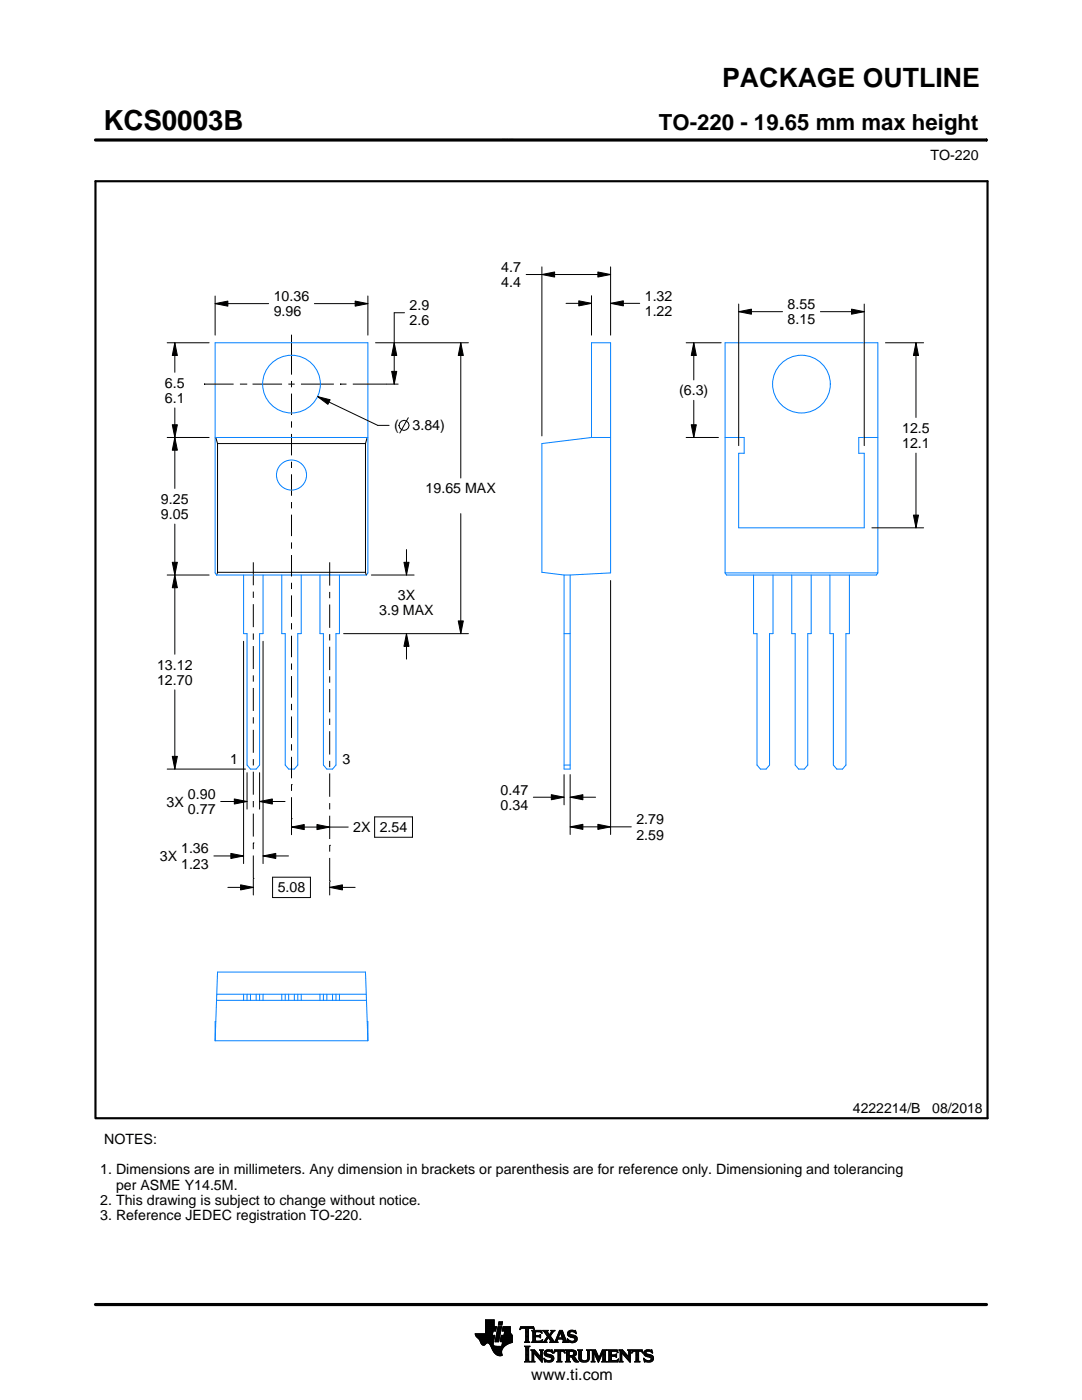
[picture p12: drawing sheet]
<svg xmlns="http://www.w3.org/2000/svg" width="216mm" height="279mm" viewBox="0 0 216 279" stroke-linecap="round" stroke-linejoin="round" font-family="sans-serif">
<g fill="none" stroke="#000" stroke-width=".2">
<path d="M19.1 27.9h177.7M196.8 27.7v.5M42.9 59.1v7.8M73.4 59.1v7.8M105 54.8h16.8M108.1 54.8l2.6-.5v1zM108.1 53.3v33.7M118 59v7.9M119.3 54.3l2.5 .5-2.5 .5zM121.8 53.3v13.6M33.4 68.4h8.3M34.9 68.4l.5 2.5h-1z"/>
<path d="M34.9 68.4v5.9M40.7 76.7h.1M40.7 76.7h5.9M42.9 60.6l2.6-.5v1zM42.9 60.6h10.7M47.9 76.7h1.2M49.1 76.7h.1M50.4 76.7h5.9M57.5 76.7h1.3M58.2 66.8v8M58.2 76v1.3M58.2 78.5v4.3"/>
<path d="M60.1 76.7h6.5M62.7 60.6h10.7M63.4 79.1l2.5 .7-.5 .9zM63.4 79.1l12 5.8h2.2M67.9 76.7h.1M67.9 76.7h1.2M70.4 76.7h6.6M70.9 60.1l2.5 .5-2.5 .5zM74.9 68.4h18.6M77 76.7h.1M77.1 76.7h2.4M78.2 74.1h1l-.5 2.6z"/>
<path d="M78.7 68.4l.5 2.5h-1zM80.7 62.4h-2v14.3M91.9 68.4l.6 2.5h-1.1zM91.9 68.4v27M112.9 60.5h5.1M115.5 60l2.5 .5-2.5 .5zM121.8 60.5l2.6-.5v1zM121.8 60.5h5.8M136.9 68.4h7M138.4 68.4l.5 2.5h-1zM138.4 68.4v7.4M138.4 79.9v7.4"/>
<path d="M147.4 62.2l2.5-.5v1zM147.4 60.7v28.2M147.4 62.2h8.7M163.7 62.2h8.7M169.9 61.7l2.5 .5-2.5 .5zM172.4 60.7v28.2M176.7 68.4h7.6M182.8 68.4l.5 2.5h-1zM182.8 68.4v14.9M33.4 87.3h8.3M34.4 84.8h1l-.5 2.5zM34.9 87.3l.5 2.5h-1z"/>
<path d="M34.9 81.4v16.1M43.1 87.3l.3 1.2M43.4 88.5h29.5M43.4 88.5v25.7M58.2 84.1v1.2M58.2 86.6v4.3M58.2 92.1v1.3M58.2 94.7v4.2M72.9 88.5v25.7M73.3 87.3l-.4 1.2M81.5 83.4l-1.7 3M136.9 87.3h6.5"/>
<path d="M137.9 84.8h1l-.5 2.5zM182.8 90.4v14.9M33.4 114.8h8.3M34.4 112.2h1l-.5 2.6zM34.9 114.8l.5 2.5h-1zM34.9 104.6v26M43.4 114.2h29.5M43.4 114.2l-.1 .6M50.5 112.2v4.6M50.5 118.1v1.2M58.2 100.2v1.3M58.2 102.7v4.3"/>
<path d="M58.2 108.3v1.2M58.2 110.8v4.2M58.2 116.3v1.3M58.2 118.8v4.3M65.8 112.2v4.7M65.8 118.1v1.3M72.9 114.2l.2 .6M74.1 114.8h8.5M80.6 112.2h1l-.5 2.6zM81.1 109.7v5.1M91.9 102.5v24M121.8 115.9v50.6"/>
<path d="M174 105.3h10.3M182.3 102.8h1l-.5 2.5zM34.9 137.7v15.8M48.6 128v44.3M50.5 120.6v4.6M50.5 126.4v1.3M50.5 128.9v4.6M50.5 134.8v1.2M50.5 137.3v4.6M52.5 128v44.3M58.2 124.4v1.2M58.2 126.9v4.3"/>
<path d="M58.2 132.4v1.3M58.2 134.9v4.3M65.8 120.6v4.7M65.8 126.6v1.2M65.8 129.1v4.6M65.8 135v1.2M65.8 137.5v4.7M68.6 126.5h24.9M81.1 126.5l.5 2.5h-1zM81.1 126.5v5M91.4 123.9h1.1l-.6 2.6zM33.4 153.5h15.6"/>
<path d="M34.4 150.9h1l-.5 2.6zM44 160h5.3M46.8 159.4l2.5 .6-2.5 .5zM49.3 154.2v7.3M50.5 143.1v1.3M50.5 145.7v4.5M50.5 151.5v1.3M50.5 154v4.6M50.5 159.9v1.2M51.8 160l2.5-.6v1.1zM51.8 160h5.1M51.8 154.2v7.3"/>
<path d="M58.2 156.6h.1M58.2 140.5v1.2M58.2 143v4.3M58.2 148.5v1.3M58.2 151v4.3M58.2 156.6v1.2M58.2 159.1v4.3M65.8 143.4v1.3M65.8 145.9v4.7M65.8 151.8v1.3M65.8 154.4v4.6M106.4 159.1h6.2"/>
<path d="M110 158.6l2.6 .5-2.6 .5zM112.6 154.6v6M113.8 159.1l2.5-.5v1zM113.8 159.1h5M113.8 154.6v11.9M42.7 170.8h5.9M45.5 177.1h5M46.1 170.3l2.5 .5-2.5 .5zM48 176.6l2.5 .5-2.5 .5zM50.5 168.2h.1M50.5 175.3h.1M50.5 162.4v4.6"/>
<path d="M50.5 168.2v1.3M50.5 170.7v4.6M50.5 175.5v3.1M52.5 170.8l2.5-.5v1zM52.5 170.8h5.1M54.4 175.1h7.5v4h-7.5zM58.2 165.1l2.5-.5v1zM58.2 163.4h.1M58.2 163.5v3.1M58.2 165.1h11.3M63.2 164.6l2.6 .5-2.6 .5zM65.8 177.1l2.5-.5v1z"/>
<path d="M65.8 168.7h.1M65.8 175.9h.1M65.8 160.3v1.2M65.8 162.8v4.6M65.8 168.7v1.3M65.8 171.2v4.7M65.8 176v2.6M65.8 177.1h5.1M74.8 163h7.5v4.1h-7.5zM113.8 165l2.5-.5v1zM113.8 165h12.2M119.3 164.5l2.5 .5-2.5 .5z"/>
<path d="M94.8 266.2h3.5M94.8 266.3h3.5M94.9 266.4h3.3M94.9 266.5h3.8l-.2 1.2M94.9 266.5h3.8M95 266.6h3.7M95 266.7h3.7M95.1 266.8h3.6M95.2 266.9h3.4M95.3 267h3.3M95.4 267.1h3.2M95.5 267.2h3.1"/>
<path d="M95.6 267.3h3M95.7 267.4h2.8M95.7 267.5h2.8M95.8 267.6h2.7M95.8 267.7h2.7M95.9 267.8h2.6M95.9 267.9h2.5M95.9 268h2.5M96 268h1.1M96 268.1h1M96.1 268.2h.8M96.1 268.3h.7"/>
<path d="M96.2 268.4h.6M96.3 268.4h.4M96.9 266.1h1.4M96.9 266h1.4M96.9 265.9h1.4M96.9 265.8h1.5M96.9 265.7h1.5M96.9 264.7l2.2 .1-.2 .9h-.5l-.2 .8M96.9 265.6h2M96.9 265.5h2M96.9 265.4h2M96.9 265.3h2.1"/>
<path d="M96.9 265.2h2.1M96.9 265.1h2.1M96.9 265h2.1M96.9 264.9h2.1M96.9 264.8h2.2M96.9 264.6h1.7M96.9 264.5h1.7M96.9 264.4h1.7M96.9 264.3h1.7M96.9 264.2h1.7M96.9 264.1h1.7M96.9 264h1.7"/>
<path d="M96.9 263.9h1.7M96.9 263.8h1.7M96.9 263.7h1.7M96.9 263.6h1.7M96.9 263.5h1.7M96.9 263.4h1.7M97.5 268h.9M97.6 268.1h.8M97.7 268.2h.7M97.7 268.3h.7M97.8 268.4h.6M97.9 268.5h.6"/>
<path d="M97.9 268.6h.7M98 268.7h1.1M98 268.8h2.6M98 268.8h2.5M98.1 268.9h2.3M98.1 269h2.3M98.1 269.1h2.2M98.2 269.2h2.1M98.2 269.2h2M98.2 269.3h2M98.3 269.4h1.9M98.3 269.5h1.8"/>
<path d="M98.4 269.6h1.7M98.4 268v.4l.3 .2 2 .1M98.5 269.7h1.6M98.5 267.7l-.1 .3M98.5 269.8h1.6M98.6 269.9h1.5M98.6 264.8v-1.4h-1.7v2.8h-2.1l.1 .3 .7 .8 .7 1.1 .3 .1 .6-.5 .4 .1 1 1.8 .8 .6h.8l-.1-1 .8-1M98.6 270h1.5M98.7 270h1.4M98.8 270.1h1.3M98.8 267.7h.7M98.8 267.6h.7"/>
<path d="M98.8 267.5h.7M98.9 270.2h1.2M98.9 267.4h.7M98.9 267.3h.7M98.9 267.2h.7M98.9 267.1h.7M98.9 267h.7M98.9 270.3h1.3M99 266.9h.6M99 266.9h.7M99 266.8h.7M99 266.7h.7"/>
<path d="M99 266.6h.7M99 266.5h.7M99.1 270.4h1.1M99.1 266.4h.7M99.1 266.3h.7M99.1 266.2h.7M99.1 266.1h.7M99.1 266h.7M99.2 265.9h.7M99.2 265.8h.7M99.2 270.4h1M99.2 265.7h.7"/>
<path d="M99.2 265.6h.7M99.2 265.5h.7M99.3 265.4h.6M99.3 265.4h.7M99.3 265.3h.7M99.3 265.2h.7M99.3 265.1h.7M99.3 265h.7M99.4 270.5h.8M99.4 264.9h.7M99.4 264.8h.7M99.4 264.8h.7l-.6 3h-.7z"/>
<path d="M99.4 264.5l.2-.7h.7l-.2 .7h-.7M99.5 264.4h.6M99.5 264.3h.7M99.5 264.2h.7M99.5 264.1h.7M99.5 264h.7M99.5 263.9h.7M99.6 263.8h.7M99.8 270.6h.1M99.8 267.7h2.4M99.8 267.6h2.4M99.8 267.5h2.4"/>
<path d="M99.9 267.4h2.3M99.9 267.3h2.3M99.9 267.2h2.3M99.9 267.1h2.3M99.9 267h2.3M99.9 266.9h2.3M100 266.9h2.2M100 266.8h2.2M100 266.7h2.2M100 266.6h2.2M100 266.5h2.2M100.1 268.6h.7"/>
<path d="M100.2 268.5h.7M100.2 268.4h.8M100.2 268.4h.9M100.2 268.3h1M100.2 268.2h1.2M100.2 265.6h1.6M100.2 268.1h1.4M100.2 265.5h1.6M100.2 268h1.6M100.3 265.4h1.5M100.3 268h1.7M100.3 267.9h1.9"/>
<path d="M100.3 265.3h1.5M100.3 267.8h1.9M100.3 265.2h1.5M100.3 265.1h1.5M100.3 265h1.5M100.4 264.9h1.4M100.4 264.8h1.4M100.6 266.5l.1-.8h-.5l.2-.9h1.4l.1 1.1 .3 .6v1.4l-1.3 .6M100.6 266.4h1.5M100.6 266.3h1.4M100.6 266.2h1.4M100.6 266.1h1.3"/>
<path d="M100.7 266h1.2M100.7 265.9h1.2M100.7 265.8h1.1M100.7 265.7h1.1M102.2 266.5h-2.2l-.2 1.1 .5 .2-.2 .9M103.7 265.3h.1M103.8 265.2h.2M103.8 265h2.8M103.8 264.9h2.7M103.9 264.8h2.6M104.7 267.8h1M104.7 271.8h1.1"/>
<path d="M104.7 268.7h1M104.8 267.7h.7M104.8 271.7h.8M104.9 265.2h.6M104.9 268.9h.6M104.9 267.6h.6M104.9 267.5l-.2 .3M104.9 267.5h.6M104.9 267.4h.6M104.9 267.3h.6M104.9 267.2h.6M104.9 267.1h.6"/>
<path d="M104.9 267h.6M104.9 266.8h.6M104.9 266.7h.6M104.9 266.6h.6M104.9 266.5h.6M104.9 266.4h.6M104.9 266.3h.6M104.9 266.2h.6M104.9 266.1h.6M104.9 265.9h.6M104.9 265.8h.6M104.9 265.7h.6"/>
<path d="M104.9 265.6h.6M104.9 265.5h.6M104.9 265.4h.6M104.9 265.3h.6M104.9 271.5h.6M104.9 269h.6M104.9 271.4h.6M104.9 271.4v-2.4l-.2-.4h1.1l-.3 .4v2.4M104.9 271.4l-.2 .4h1.1l-.3-.4M104.9 271.3h.6M104.9 271.2h.6M104.9 271.1h.6"/>
<path d="M104.9 271h.6M104.9 270.9h.6M104.9 270.8h.6M104.9 270.6h.6M104.9 270.5h.6M104.9 270.4h.6M104.9 270.3h.6M104.9 270.2h.6M104.9 270.1h.6M104.9 270h.6M104.9 269.9h.6M104.9 269.8h.6"/>
<path d="M104.9 269.6h.6M104.9 269.5h.6M104.9 269.4h.6M104.9 269.3h.6M104.9 269.2h.6M104.9 269.1h.6M105.5 267.5l.2 .3M105.5 267.5v-2.3l.7-.1 .4 .3-.1-.6h-2.6l-.1 .6 .4-.3 .7 .1v2.3M105.7 267.8h-1M105.9 271.8h.8M105.9 269.4h.8M106.1 269.5h.7"/>
<path d="M106.1 267.8h2M106.1 271.7h.5M106.2 269.6h.7M106.2 271.5h.3M106.2 265.6h1.8M106.2 269.8h.8M106.2 271.4h.3M106.2 271.4l-.3 .4h.8l-.2-.4M106.2 271.3h.3M106.2 271.2h.3M106.2 271.1h.3M106.2 271h.3"/>
<path d="M106.2 270.9h.3M106.2 270.8h.3M106.2 270.6h.3M106.2 270.5h.3M106.2 270.4h.3M106.2 270.3h.3M106.2 270.2h.3M106.2 270.1h.3M106.2 270h1M106.2 269.9h.9M106.2 269.8v1.6M106.2 269.8l-.3-.4h.8l1.2 1.4"/>
<path d="M106.3 267.7h1.8M106.3 265.7h1.8M106.3 267.6h.6M106.3 265.8h.6M106.3 267.5l-.2 .3M106.3 267.5h.5M106.3 267.4h.5M106.3 267.3h.5M106.3 267.2h.5M106.3 267.1h.5M106.3 267h.5M106.3 266.8h.5"/>
<path d="M106.3 266.7h1.6M106.3 266.6h1.6M106.3 266.5h.5M106.3 266.4h.5M106.3 266.3h.5M106.3 266.2h.5M106.3 266.1h.5M106.3 265.9h.5M106.4 265.2h.2M106.5 270h.1M106.5 270v1.4M106.5 265.3h.1"/>
<path d="M106.6 270.1h.7M106.7 270.2h.7M106.8 270.3h.7M106.8 265.9l.2-.1h.6l.6 .2-.2-.5h-1.9l.2 .3v1.7M106.8 265.9v.6h.8l.3-.2v.7M106.9 270.4h.7M107 270.5h.7M107.1 270.6h.7M107.2 270.8h1M107.3 270.9h.9M107.4 271h.8M107.5 271.1h.7"/>
<path d="M107.6 271.2h.6M107.6 266.5h.3M107.7 271.3h.5M107.7 269.4h.7M107.7 266.8h.2M107.7 267.6h.5M107.8 266.4h.1M107.8 271.4h.4M107.8 267h.1M107.8 265.8h.3M107.8 269.5h.5M107.9 271.5h.3"/>
<path d="M107.9 269.6h.3M107.9 267l-.3-.2h-.8l.1 .8h.9l.5-.2M107.9 269.8h.3M107.9 270.6h.3M107.9 270.5h.3M107.9 270.4h.3M107.9 270.3h.3M107.9 270.2h.3M107.9 270.1h.3M107.9 270h.3M107.9 269.9h.3M107.9 269.8v1"/>
<path d="M107.9 269.8l-.2-.4h.7l-.2 .4M108 271.7h.2M108 265.9h.1M108 267.5h.2M108.1 271.8h.1M108.1 266.1h.1M108.2 267.4h.1M108.2 269.8v2.1l-1.7-1.9M108.2 267.8h.9M108.3 267.4l-.2 .5-2-.1M108.3 265.6h1M108.5 267.7h.5"/>
<path d="M108.5 271.1l.8 .4h.5l.2-.1-.1-.4-1-.4-.3-.3 .1-.7 .7-.2 .6 .1 .2-.1 .1 .6-.9-.3-.3 .1-.1 .3 1.3 .4 .2 .6M108.5 271.1h.1M108.5 265.7h.7M108.5 271.2h.2M108.6 271.3h.2M108.6 270.1h.4M108.6 270h.4M108.6 270.2h.6M108.6 267.6h.4M108.6 271.4h.4M108.6 269.9h.4M108.6 270.3h1"/>
<path d="M108.6 265.8h.7M108.6 271.5h.8M108.6 269.8h.5M108.7 271.7h1.5M108.7 270.4h1.3M108.7 267.5h.3M108.7 271.8h.1M108.7 265.9h.6M108.7 269.6h1.5M108.8 267.4h.3M108.8 270.5h1.5M108.8 266.1h.6"/>
<path d="M108.8 269.5h1.4M108.8 267.3h.4M108.9 266.2h.6M108.9 267.2h.4M108.9 266.3h.6M108.9 270.6h1.5M109 267.1h.3M109 266.4h1M109.1 271.8h.9M109.1 269.4h.7M109.1 267h.9M109.1 266.5h.8"/>
<path d="M109.1 267.8h-.9M109.2 266.8h.8M109.2 266.6h.6M109.2 266.7h.7M109.2 266.7l-.6 .9-.4 .2M109.3 270.8h1.1M109.5 267.1h.6M109.6 267.2h.6M109.7 271.5h.7M109.7 267.3h.6M109.7 267.8l.2-.2-.5-.7-.4 .8 .1 .1M109.7 267.8h1.6"/>
<path d="M109.7 266.3h.4M109.7 267.4h.6M109.8 270.9h.7M109.8 266.2h.3M109.8 266.6l.9 1.2 1-2.3h.5l.8 2.1 .3 .2M109.8 267.5h.6M109.9 266.1h.3M109.9 269.8h.4M109.9 267.6h.6M109.9 267.7h.7M109.9 271.4h.5M109.9 265.9h.4"/>
<path d="M110 271h.5M110 265.6h.7M110 265.9l-.4 .5-.4-.6 .2-.3h-1.1l.9 1.2M110 265.9l.1-.2-.2-.2h.8l-.9 1.1M110 271.3h.5M110 265.8h.4M110 271.1h.5M110 271.2h.5M110.1 269.4h.1M110.1 265.7h.4M110.1 269.9h.2M110.2 270h.1"/>
<path d="M110.5 270h.1M110.5 269.9h.2M110.5 271.1l-.2 .5-.8 .3-.6-.2-.2 .1-.2-.7M110.5 269.8h.3M110.6 269.6h2.1M110.6 269.5h2M110.6 269.4h2M110.7 267.7h.5M110.8 267.6h.4M110.9 267.5h.3M110.9 267.4h.3M111 267.3h.3"/>
<path d="M111 267.2h1.8M111 267.1h1.8M111.1 267h.3M111.1 271.8h1M111.1 266.8h.4M111.2 266.7h.3M111.2 267.5l.1-.2h1l.1 .2M111.2 267.5v.3h.1M111.2 266.6h.3M111.3 266.5h.3M111.3 271.7h.6M111.3 266.4h.3"/>
<path d="M111.3 271.5h.6M111.3 267.8h-1.6M111.3 269.8h.6M111.4 266.3h.3M111.4 271.4h.5M111.4 271.4l-.1-1.7h-.4l-.4 .4 .2-.7h1.9l.1 .7-.3-.4h-.5v1.7M111.4 270.5h.5M111.4 270.4h.5M111.4 270.3h.5M111.4 270.2h.5M111.4 270.1h.5M111.4 270h.5"/>
<path d="M111.4 269.9h.5M111.4 271.4l-.3 .4h1l-.2-.4M111.4 271.3h.5M111.4 271.2h.5M111.4 271.1h.5M111.4 271h.5M111.4 270.9h.5M111.4 270.8h.5M111.4 270.6h.5M111.4 266.2h.3M111.4 266.1h.4M111.5 265.9h.9"/>
<path d="M111.5 265.8h.8M111.6 265.7h.7M111.6 265.6h.6M111.8 265.9l.4 1.1h-.8zM111.9 266.1h.5M111.9 266.2h.5M111.9 266.3h.6M112 266.4h.5M112 266.5h.6M112.1 266.6h.5M112.1 266.7h.6M112.1 266.8h.6"/>
<path d="M112.2 267h.5M112.2 267.8h1.1M112.3 267.3h.6M112.3 267.4h.6M112.4 267.5h.6M112.4 267.5v.3h-.2M112.4 269.8h.3M112.4 267.6h.6M112.4 267.7h.7M112.6 269.9h.1M112.6 270h.2M112.8 271.8h1"/>
<path d="M112.8 269.4h1.6M113 269.5h1.7M113 271.7h.7M113 269.6h1.9M113 271.5h.6M113 269.8h.6M113 271.4h.6M113 271.4l-.2 .4h1l-.2-.4M113 271.3h.6M113 271.2h.6M113 271.1h.6M113 271h.6"/>
<path d="M113 270.9h.6M113 270.8h1.5M113 270.6h1.6M113 270.5h1.8M113 270.4h.6M113 270.3h.6M113 270.2h.6M113 270.1h.6M113 270h.6M113 269.9h.6M113 269.8v1.6M113 269.8l-.2-.4h1.4l.6 .2 .2 .3v.4l-.2 .3-.4 .1"/>
<path d="M113.2 267.3h.2M113.2 267.4h.3M113.2 266.2h.5M113.2 266.3h.6M113.2 266.1h.5M113.3 267.5h.3M113.3 267.8h-1.1M113.3 266.4h.9M113.3 265.9h.4M113.3 267.6h.6M113.3 266.5h1.3M113.3 267.7h1.6"/>
<path d="M113.3 265.8h.5M113.3 267.8h.2M113.4 266.6h1.5M113.4 265.7h1.5M113.4 265.7l.5-.2 .7 .1 .2-.1 .1 .7-.7-.4h-.4l-.1 .3 .1 .2 .9 .2 .4 .3 .1 .5-.3 .5-.6 .2-.7-.2-.2 .1-.2-.7 .9 .5 .5-.1 .1-.3-.2-.3-1.1-.4-.2-.4zM113.5 266.7h1.5M113.5 265.6h1.4M113.6 271.4v-.6h.4l.7 1h.8M113.6 269.9l.1-.2 .7 .2v.4l-.4 .2M113.6 269.9v.6M113.7 267.8h1.1M113.8 266.8h1.3"/>
<path d="M113.8 265.5h.6M114 268h.4M114.1 270.9h.6M114.2 271h.6M114.2 271.1h.7M114.3 271.2h.6M114.3 267h.8M114.3 269.8h.7M114.3 270.4h.6M114.4 271.3h.6M114.4 270.7l1.1 1.1M114.4 270.7h.1"/>
<path d="M114.4 271.4h.7M114.4 269.9h.6M114.4 270.3h.6M114.5 267.6h.5M114.5 270.2h.5M114.5 270h.5M114.5 265.8h.4M114.5 270.1h.5M114.5 271.5h.7M114.6 271.7h.7M114.6 267.1h.6M114.6 267.5h.5"/>
<path d="M114.7 267.2h.5M114.7 267.4h.5M114.7 265.9h.3M114.7 267.3h.5M114.7 271.8h.8M114.8 266.1h.2M114.9 266.2h.1M115.3 269.4h.9M115.4 269.5h.7M115.5 269.6h.5M115.5 269.8h.5M115.5 269.8v1.4l.4 .5 .6 .2 .7-.1 .3-.3 .1-.5"/>
<path d="M115.5 271h.5M115.5 270.9h.5M115.5 270.8h.5M115.5 270.6h.5M115.5 270.5h.5M115.5 270.4h.5M115.5 270.3h.5M115.5 270.2h.5M115.5 270.1h.5M115.5 270h.5M115.5 269.9h.5M115.5 269.8l-.2-.4h.9l-.2 .4"/>
<path d="M115.5 271.1h.5M115.5 271.2h.5M115.5 271.3h.6M115.6 271.4h.6M115.7 271.5h.8M115.8 271.7h1.5M116 271l.2 .4 .5 .2 .4-.2 .2-.4M116 269.8v1.2M116 271.8h1.1M116.8 271.5h.6M117 269.4h.8M117.1 271.4h.4"/>
<path d="M117.2 269.5h.5M117.2 271.3h.4M117.2 269.6h.4M117.2 271.2h.4M117.2 271.1h.4M117.3 269.8h.3M117.3 271h.3M117.3 270.9h.3M117.3 270.8h.3M117.3 270.6h.3M117.3 270.5h.3M117.3 270.4h.3"/>
<path d="M117.3 270.3h.3M117.3 270.2h.3M117.3 270.1h.3M117.3 270h.3M117.3 269.9h.3M117.6 269.8l.2-.4h-.8l.2 .3 .1 1.3M117.6 269.8v1.2M118 271.8h.7M118 269.4h.8M118.1 269.5h.8M118.1 271.7h.5M118.2 269.6h.7"/>
<path d="M118.2 271.5h.3M118.2 269.8h.8M118.2 271.4h.3M118.2 269.8l-.2-.4h.8l.7 1.6 .7-1.6h.9l-.3 .4M118.2 271.4l-.2 .4h.7l-.2-.4M118.2 271.3h.3M118.2 271.2h.3M118.2 271.1h.3M118.2 271h.3M118.2 270.9h.3M118.2 270.8h.3M118.2 270.6h.3"/>
<path d="M118.2 270.5h.3M118.2 270.4h.3M118.2 270.3h.3M118.2 270.2h.3M118.2 270.1h.3M118.2 270h.9M118.2 269.9h.8M118.2 269.8v1.6M118.6 270.1h.5M118.6 270.2h.6M118.7 270.3h.5M118.7 270.4h.6"/>
<path d="M118.8 270.5h.5M118.8 270.6h.6M118.9 270.8h.5M118.9 270.9h.6M119 271h.8M119 271.1h.8M119.1 271.2h.6M119.1 271.3h.6M119.2 271.4h.4M119.2 271.5h.4M119.3 271.7h.2M119.3 271.8h.2"/>
<path d="M119.6 270.9h.3M119.6 270.8h.3M119.7 270.6h.3M119.7 270.5h.3M119.8 270.4h.3M119.8 270.3h.3M119.9 270.2h.3M119.9 270.1h.3M120 270h.8M120 269.9h.8M120 269.8h.8M120.1 271.8h1"/>
<path d="M120.1 269.6h.7M120.1 269.5h.8M120.2 269.4h.9M120.2 271.7h.7M120.3 271.5h.5M120.3 271.4h.5M120.3 271.4l-.2 .4h1l-.3-.4M120.3 271.4v-1.5l-.9 2-.9-2v1.5M120.3 271.3h.5M120.3 271.2h.5M120.3 271.1h.5M120.3 271h.5"/>
<path d="M120.3 270.9h.5M120.3 270.8h.5M120.3 270.6h.5M120.3 270.5h.5M120.3 270.4h.5M120.3 270.3h.5M120.3 270.2h.5M120.3 270.1h.5M120.8 269.8v1.6M121.2 271.8h2M121.2 269.4h1.9M121.4 269.5h1.8"/>
<path d="M121.4 271.7h1.9M121.5 269.6h1.7M121.5 271.5h1.8M121.5 269.8h.5M121.5 271.4h.5M121.5 269.8l-.3-.4h1.9l.2 .6M121.5 269.9h.5M121.5 269.8v1.6M121.5 271.3h.5M121.5 271.2h.5M121.5 271.1h.5M121.5 271h.5"/>
<path d="M121.5 270.9h.5M121.5 270.8h.5M121.5 270.6h1.5M121.5 270.5h1.5M121.5 270.4h1.5M121.5 270.3h.5M121.5 270.2h.5M121.5 270.1h.5M121.5 270h.5M122.6 270.4l.4-.2v.7l-.2-.2h-.8v.7l.2 .1M122.9 270.8h.1M122.9 270.3h.1"/>
<path d="M123 269.8h.3M123.1 271.4h.3M123.2 269.9h.1M123.3 270h.1M123.3 270l-.4-.3h-.8l-.1 .7M123.3 271.3h.1M123.4 271.2h.1M123.4 271.2l-.2 .6h-2l.3-.4M123.4 271.2l-.3 .3h-.4M123.5 271.8h.8M123.5 269.4h.7M123.6 269.5h.7"/>
<path d="M123.7 271.7h.5M123.7 269.6h.7M123.7 271.5h.4M123.7 269.8h.8M123.7 271.4h.4M123.7 271.4l-.2 .4h.8l-.2-.4M123.7 271.3h.4M123.7 271.2h.4M123.7 271.1h.4M123.7 271h.4M123.7 270.9h.4M123.7 270.8h.4"/>
<path d="M123.7 270.6h.4M123.7 270.5h.4M123.7 270.4h.4M123.7 270.3h.4M123.7 270.2h.4M123.7 270.1h.4M123.7 270h1M123.7 269.9h.9M123.7 269.8v1.6M123.7 269.8l-.2-.4h.7l1.2 1.4 .1-1M124.1 270v1.4M124.1 270h.1"/>
<path d="M124.2 270.1h.6M124.2 270.2h.7M124.3 270.3h.7M124.4 270.4h.7M124.5 270.5h.7M124.6 270.6h.7M124.7 270.8h1.1M124.8 270.9h1M124.9 271h.9M125 271.1h.8M125.1 271.2h.7M125.2 271.3h.6"/>
<path d="M125.2 269.4h.8M125.3 271.4h.5M125.4 269.5h.5M125.4 271.5h.4M125.4 269.6h.4M125.5 269.8h.3M125.5 269.8l-.3-.4h.8l-.2 .4M125.5 270.4h.3M125.5 270.3h.3M125.5 270.2h.3M125.5 270.1h.3M125.5 270h.3"/>
<path d="M125.5 269.9h.3M125.5 270.6h.3M125.5 270.5h.3M125.5 271.7h.3M125.6 271.8h.2M125.8 269.8v2.1l-1.7-1.9M126 270h.1M126.1 269.9h.1M126.1 269.8h.3M126.1 269.6h2.1M126.2 269.5h2M126.2 269.4h2"/>
<path d="M126.6 271.8h1.1M126.9 271.7h.6M126.9 271.5h.5M126.9 269.8h.5M126.9 271.4h.5M126.9 271.4v-1.7h-.5l-.3 .4 .1-.7h1.9l.2 .7-.4-.4h-.5v1.7M126.9 270.5h.5M126.9 270.4h.5M126.9 270.3h.5M126.9 270.2h.5M126.9 270.1h.5M126.9 270h.5"/>
<path d="M126.9 269.9h.5M126.9 271.4l-.3 .4h1.1l-.3-.4M126.9 271.3h.5M126.9 271.2h.5M126.9 271.1h.5M126.9 271h.5M126.9 270.9h.5M126.9 270.8h.5M126.9 270.6h.5M128 269.8h.3M128.1 269.9h.2M128.2 270h.1"/>
<path d="M128.4 271.1h.1M128.4 271.2h.2M128.5 271.3h.2M128.5 270.1h.4M128.5 270h.4M128.5 270.2h.6M128.5 271.4h.4M128.5 269.9h.4M128.5 270.3h1M128.5 271.5h.8M128.5 269.8h.5M128.6 271.7h1.5"/>
<path d="M128.6 270.4h1.3M128.6 271.8h.1M128.6 269.6h1.5M128.7 270.5h1.5M128.7 269.5h1.4M128.8 270.6h1.5M128.9 271.8h1M129 269.4h.7M129.1 270.8l-.6-.4 .1-.7 .5-.3 .8 .1 .2-.1 .1 .7-.8-.4-.4 .1-.1 .2 1.3 .5 .2 .6M129.1 270.8l.7 .2v.4l-.6 .1-.8-.4M129.2 270.8h1.1M129.6 271.5h.7"/>
<path d="M129.6 270.9h.8M129.8 269.8h.4M129.8 271.4h.5M129.9 271h.5M129.9 271.3h.5M129.9 271.1h.5M129.9 271.2h.5M129.9 269.4h.2M130 269.9h.2M130.1 270h.1M130.4 271.1l-.3 .5-.7 .3-.6-.2-.2 .1-.2-.7"/>
<circle cx="80.6" cy="84.9" r="1"/>
</g>
<g fill="#000">
<path d="M108.1 54.8l2.6-.5v1zM119.3 54.3l2.5 .5-2.5 .5zM34.9 68.4l.5 2.5h-1zM42.9 60.6l2.6-.5v1zM63.4 79.1l2.5 .7-.5 .9zM70.9 60.1l2.5 .5-2.5 .5zM78.7 68.4l.5 2.5h-1zM78.2 74.1h1l-.5 2.6zM91.9 68.4l.6 2.5h-1.1zM115.5 60l2.5 .5-2.5 .5zM121.8 60.5l2.6-.5v1zM138.4 68.4l.5 2.5h-1z"/>
<path d="M147.4 62.2l2.5-.5v1zM169.9 61.7l2.5 .5-2.5 .5zM182.8 68.4l.5 2.5h-1zM34.9 87.3l.5 2.5h-1zM34.4 84.8h1l-.5 2.5zM137.9 84.8h1l-.5 2.5zM34.4 112.2h1l-.5 2.6zM34.9 114.8l.5 2.5h-1zM80.6 112.2h1l-.5 2.6zM182.3 102.8h1l-.5 2.5zM81.1 126.5l.5 2.5h-1zM91.4 123.9h1.1l-.6 2.6z"/>
<path d="M34.4 150.9h1l-.5 2.6zM46.8 159.4l2.5 .6-2.5 .5zM51.8 160l2.5-.6v1.1zM110 158.6l2.6 .5-2.6 .5zM113.8 159.1l2.5-.5v1zM46.1 170.3l2.5 .5-2.5 .5zM48 176.6l2.5 .5-2.5 .5zM52.5 170.8l2.5-.5v1zM58.2 165.1l2.5-.5v1zM65.8 177.1l2.5-.5v1zM63.2 164.6l2.6 .5-2.6 .5zM113.8 165l2.5-.5v1z"/>
<path d="M119.3 164.5l2.5 .5-2.5 .5z"/>
</g>
<path d="M19 36.2h178.1v187h-178.1z" fill="none" stroke="#000" stroke-width=".43"/>
<path d="M19 27.9h177.8M19 260.3h177.8" fill="none" stroke="#000" stroke-width=".63"/>
<g fill="none" stroke="#0080ff" stroke-width=".2">
<path d="M42.9 68.4h30.5v45.9l-.3 .5h-29.9l-.3-.5zM118 68.4h3.8v45.9l-9.2 .5-4.5-.6v-25.7l9.9-1.2zM144.7 68.4h30.5v45.9l-.3 .5h-29.9l-.3-.5zM42.9 87.3h30.5M118 87.3h3.8M144.7 87.3h3.8v3.2h-1.1v14.8h25v-14.8h-1v-3.2h3.8M48.6 114.8v11.7h.7v26.2l.7 .8h1.1l.7-.8v-26.2h.7v-11.7M56.2 114.8v11.7h.7v26.2l.7 .8h1.1l.7-.8v-26.2h.7v-11.7M63.8 114.8v11.7h.7v26.2l.7 .8h1.2l.6-.8v-26.2h.7v-11.7M112.6 114.8v38.7h1.2v-38.7M144.7 114.3h30.5M154.2 114.8v11.7h-.6v26.2l-.7 .8h-1.2l-.6-.8v-26.2h-.7v-11.7"/>
<path d="M161.9 114.8v11.7h-.7v26.2l-.7 .8h-1.1l-.7-.8v-26.2h-.7v-11.7M169.5 114.8v11.7h-.7v26.2l-.7 .8h-1.1l-.7-.8v-26.2h-.7v-11.7M112.6 126.5h1.2M112.6 152.7h1.2M43.2 199.6h29.9M43.3 198.4h29.8M48.6 198.4v1.2M49.3 198.4v1.2M50 198.4v1.2M51.1 198.4v1.2M51.8 198.4v1.2M52.5 198.4v1.2"/>
<path d="M56.2 198.4v1.2M56.9 198.4v1.2M57.6 198.4v1.2M58.7 198.4v1.2M59.4 198.4v1.2M60.1 198.4v1.2M63.8 198.4v1.2M64.5 198.4v1.2M65.2 198.4v1.2M66.4 198.4v1.2M67 198.4v1.2M67.7 198.4v1.2"/>
<path d="M42.9 207.7l.5-13.7h29.5l.5 13.7M42.9 207.7h30.5M43.1 203.9h-.2v3.8M73.3 203.9h.1v3.8"/>
<circle cx="58.2" cy="76.7" r="5.8"/>
<circle cx="159.9" cy="76.7" r="5.8"/>
<circle cx="58.2" cy="94.8" r="3"/>
</g>
<text font-size="5.5" x="20.6" y="26">KCS0003B</text>
<text font-size="5.3" x="144.1" y="17.4">PACKAGE OUTLINE</text>
<text font-size="4.4" x="131.5" y="26">TO-220 - 19.65 mm max height</text>
<text font-size="3.2" x="106" y="275.3">www.ti.com</text>
<g font-size="2.8">
<text x="185.7" y="32">TO-220</text>
<text x="100" y="54.3">4.7</text>
<text x="100" y="57.3">4.4</text>
<text x="54.6" y="60.1">10.36</text>
<text x="54.6" y="63.1">9.96</text>
<text x="81.7" y="61.9">2.9</text>
<text x="81.7" y="65">2.6</text>
<text x="128.7" y="60">1.32</text>
<text x="128.7" y="63.1">1.22</text>
<text x="157.2" y="61.7">8.55</text>
<text x="157.2" y="64.7">8.15</text>
<text x="32.9" y="77.4">6.5</text>
<text x="32.9" y="80.4">6.1</text>
<text x="135.5" y="78.9">(6.3)</text>
<text x="78.7" y="85.9">(</text>
<text x="82.3" y="85.9">3.84)</text>
<text x="180" y="86.4">12.5</text>
<text x="180" y="89.4">12.1</text>
<text x="32.1" y="100.5">9.25</text>
<text x="84.9" y="98.4">19.65 MAX</text>
<text x="32.1" y="103.6">9.05</text>
<text x="79.4" y="119.7">3X</text>
<text x="75.7" y="122.8">3.9 MAX</text>
<text x="31.3" y="133.6">13.12</text>
<text x="31.3" y="136.7">12.70</text>
<text x="45.9" y="152.6">1</text>
<text x="68.4" y="152.5">3</text>
<text x="33.2" y="161">3X</text>
<text x="37.5" y="159.4">0.90</text>
<text x="99.9" y="158.6">0.47</text>
<text x="99.9" y="161.6">0.34</text>
<text x="37.5" y="162.5">0.77</text>
<text x="70.5" y="166.1">2X 2.54</text>
<text x="127" y="164.5">2.79</text>
<text x="127" y="167.6">2.59</text>
<text x="31.9" y="171.8">3X</text>
<text x="36.1" y="170.3">1.36</text>
<text x="36.1" y="173.4">1.23</text>
<text x="55.4" y="178.1">5.08</text>
<text x="170.2" y="222.2">4222214/B</text>
<text x="186" y="222.2">08/2018</text>
<text x="20.8" y="228.3">NOTES:</text>
<text x="20" y="234.4">1. Dimensions are in millimeters. Any dimension in brackets or parenthesis are for reference only. Dimensioning and tolerancing</text>
<text x="23.2" y="237.4">per ASME Y14.5M.</text>
<text x="20" y="240.5">2. This drawing is subject to change without notice.</text>
<text x="20" y="243.5">3. Reference JEDEC registration TO-220.</text>
</g>
<text font-size=".4" x="100.2" y="27.9">SCALE 0.850</text>
</svg>
